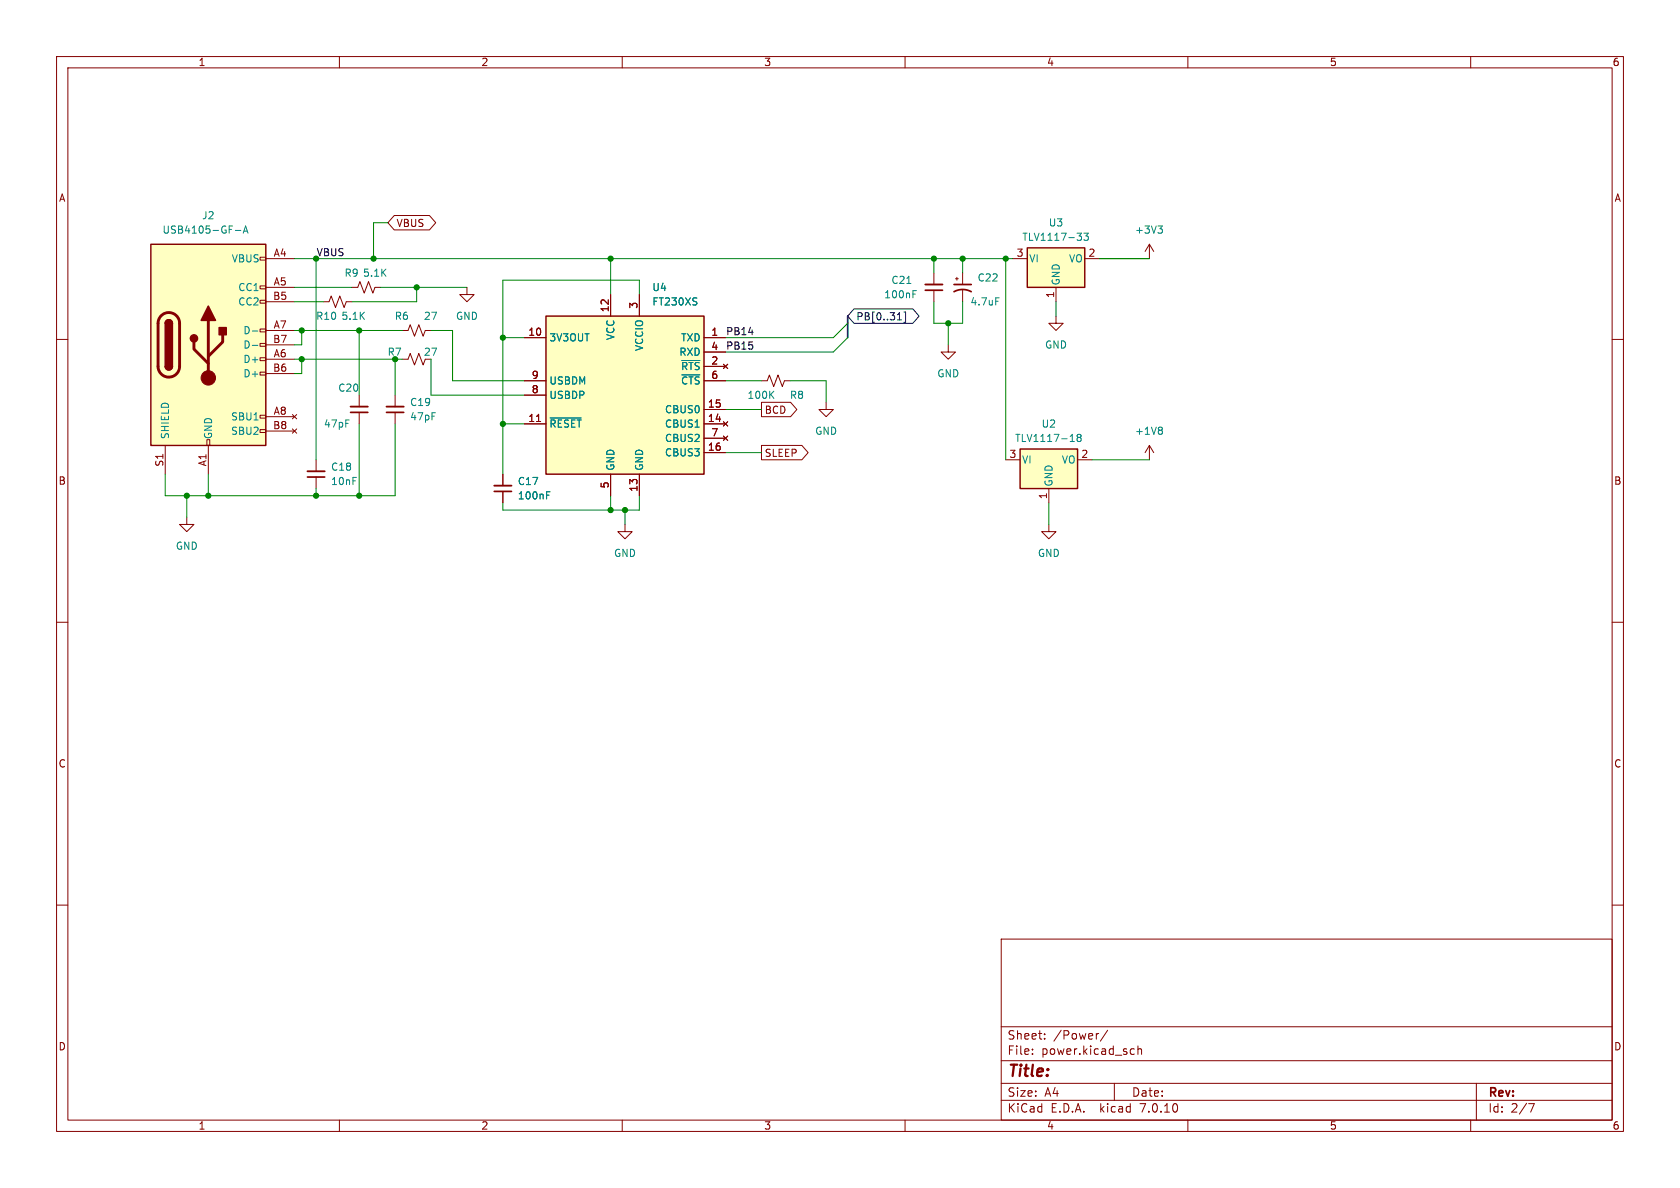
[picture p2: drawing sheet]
<svg xmlns="http://www.w3.org/2000/svg" width="297mm" height="210mm" viewBox="0 0 297 210" stroke-linecap="round" stroke-linejoin="round" font-family="sans-serif">
<g fill="none" stroke="#840000" stroke-width=".18">
<path d="M10 10h277v190h-277zM12 12h273v186h-273zM60 10v2M110 10v2M160 10v2M210 10v2M260 10v2M69.7 38.1h6.2l1.1 1.3-1.1 1.2h-6.2l-1.1-1.2zM10 60h2M46 58.2h1v.5h-1zM46 53.1h1v.5h-1zM46 50.5h1v.6h-1z"/>
<path d="M46 45.5h1v.5h-1zM47 53.3h5.1M47 50.8h5.1M47 45.7h5.1M47 58.4h5.1M57.1 53.3h1.1l.3-1 .8 2.1 .8-2.1 .7 2.1 .4-1.1h1M62.2 50.8h1l.4-1 .8 2 .8-2 .7 2 .4-1h1M71.1 58.4h1l.4-1 .8 2 .7-2 .8 2 .4-1h1M82.5 50.8v1.3h1.3l-1.3 1.2-1.2-1.2h1.2M92.7 59.7h3.8M107.9 52.1v3.8M113 52.1v3.8"/>
<path d="M124.5 59.7h3.8M165.1 48.3v2M165.1 51.3v2M168.9 49.3h.5M169.2 49v.5M170.2 48.3v2M170.2 51.3v2M179.1 45.7h2.5M186.7 55.9v1.3h1.3l-1.3 1.2-1.3-1.2h1.3M186.7 50.8v2.5M191.8 45.7h2.5M203.2 43.2v2.5"/>
<path d="M203.2 43.2l-.8 1.3M203.2 43.2l.8 1.3M285 60h2M29.2 78.7v5.1M36.6 77.7h.5v1h-.5zM36.8 78.7v5.1M46 75.9h1v.6h-1zM46 73.4h1v.5h-1zM46 65.8h1v.5h-1zM46 63.2h1v.6h-1zM46 60.7h1v.5h-1zM47 63.5h5.1"/>
<path d="M47 73.7h5.1M47 66h5.1M47 61h5.1M47 76.2h5.1M51.7 73.3l.8 .7M51.7 75.8l.8 .8M52.5 73.3l-.8 .7M52.5 75.8l-.8 .8M63.5 69.9v2M63.5 72.9v2M69.8 69.9v2M69.8 72.9v2"/>
<path d="M71.1 63.5h1l.4-1 .8 2 .7-2 .8 2 .4-1M92.7 67.3h3.8M92.7 74.9h3.8M92.7 69.9h3.8M94.9 74.5h.7M124.5 67.3h3.8M124.5 74.9h3.8M124.5 72.4h3.8M124.5 64.8h3.8M124.5 62.2h3.8M124.5 77.5h3.8M127.9 74.5l.8 .8"/>
<path d="M127.9 64.4l.8 .8M127.9 77.1l.8 .8M128.7 74.5l-.8 .8M128.7 64.4l-.8 .8M128.7 77.1l-.8 .8M134.6 67.3h1l.4-1 .8 2 .7-2 .8 2 .4-1h1M134.6 78.7h7.2l1.1 1.3-1.1 1.3h-7.2zM134.6 71.1h5.2l1.1 1.3-1.1 1.3h-5.2zM146 71.1v1.3h1.3l-1.3 1.3-1.2-1.3h1.2M167.6 61v1.2h1.3l-1.3 1.3-1.2-1.3h1.2M203.2 78.7l-.8 1.3M203.2 78.7v2.6"/>
<path d="M203.2 78.7l.8 1.3M33 91.4v1.3h1.3l-1.3 1.3-1.3-1.3h1.3M55.9 81.3v2M55.9 84.3v2.1M88.9 83.8v2.1M88.9 86.9v2M107.9 83.8v3.8M110.5 92.7v1.3h1.3l-1.3 1.3-1.3-1.3h1.3M113 83.8v3.8M124.5 80h3.8M177.8 81.3h2.5M185.4 92.7v1.3h1.3l-1.3 1.3-1.3-1.3h1.3"/>
<path d="M185.4 86.4v2.5M190.5 81.3h2.5M10 110h2M285 110h2M10 160h2M285 160h2M177 166h108v32h-108zM60 198v2M110 198v2M160 198v2M177 194.5h108M177 191.5h108"/>
<path d="M177 187.5h108M177 181.5h108M182.5 186.3v.1M182.5 185.5v.1M184.7 183.6v.1M184.7 182.8v.1M194.2 182.7l-.2 .1M195.8 182.1l-1.3 2M197 191.5v3M200.1 185.4l.4 .1M200.5 186.3l-.4 .1M201.2 185.5l.2-.1 .3 .1 .1 .9"/>
<path d="M201.2 184.9v1.5M210 198v2M260 198v2M261 191.5v6.5M270.2 195.1h1l-.6 1.5"/>
</g>
<path d="M163.6 50.3h3M62 71.9h3M68.3 71.9h3.1M54.4 83.3h3M87.4 85.9h3" fill="none" stroke="#840000" stroke-width=".33"/>
<path d="M163.6 51.3h3M168.7 51.6a3.2 3.2 0 0 1 3 0M168.7 50.3h3M62 72.9h3M68.3 72.9h3.1M54.4 84.3h3M87.4 86.9h3" fill="none" stroke="#840000" stroke-width=".3"/>
<g fill="#ffffc2" stroke="#ffffc2" stroke-width=".18">
<path d="M26.7 43.2h20.3v35.5h-20.3z"/>
<path d="M180.3 79.4h10.2v7h-10.2z"/>
<path d="M96.5 55.9h28v27.9h-28z"/>
<path d="M181.6 43.8h10.2v7h-10.2z"/>
</g>
<path d="M26.7 43.2h20.3v35.5h-20.3zM29.2 57.2a.64 .64 0 0 1 .6-.7 .64 .64 0 0 1 .7 .7M96.5 55.9h28v27.9h-28zM181.6 43.8h10.2v7h-10.2zM29.2 64.8a.64 .64 0 0 0 .6 .6 .64 .64 0 0 0 .7-.6M180.3 79.4h10.2v7h-10.2z" fill="none" stroke="#840000" stroke-width=".25"/>
<path d="M28.5 55.8a1.9 1.9 0 0 1 2.1-.4 1.9 1.9 0 0 1 1.1 1.8v7.6a1.91 1.91 0 0 1-1.9 1.9 1.91 1.91 0 0 1-1.9-1.9v-7.8l.2-.7zM36.8 56.6v10.2M39.4 59.2v1.3l-2.6 2.5M34.3 60.5v1.2l2.5 2.6" fill="none" stroke="#840000" stroke-width=".51"/>
<g fill="#840000" stroke="#840000" stroke-width=".25">
<path d="M29.2 64.8h1.3a.64 .64 0 0 1-.7 .6 .64 .64 0 0 1-.6-.6z"/>
<path d="M29.2 57.2h1.3v7.6h-1.3z"/>
<path d="M29.4 56.7a.64 .64 0 0 1 .7-.1 .64 .64 0 0 1 .4 .6h-1.3z"/>
<path d="M36.8 54.1l1.3 2.5h-2.5z"/>
<path d="M38.7 57.9h1.3v1.3h-1.3z"/>
<circle cx="34.3" cy="59.8" r=".63"/>
</g>
<circle cx="36.8" cy="66.8" r="1.27" fill="#840000" stroke="#840000" stroke-width=".18"/>
<g fill="none" stroke="#008484" stroke-width=".18">
<path d="M204.7 39.9h.8l-.4 .5M41.6 40.7h1M43 41.2l.4-1.3 .4 1.3M43.1 40.9h.6M44.6 58.5h1M160.3 50.1h.7M161.4 52h.4M161.4 51.4h.6M176 52.6h.6M190.4 41.2h.8l-.4 .5 .3 .1 .1 .4-.2 .3h-.4M191.6 41.2h.8l-.4 .5 .3 .1v.6l-.1 .1-.6-.1M205.3 40.4l.2 .3v.3l-.2 .2"/>
<path d="M44.6 61.1h1M97.3 73.9h5.4M120.5 63.7h3.2M120.5 66.3h3.2M136.3 69.7l.5 .7M136.8 69.2l-.7 .7M189.2 78h.7M190.7 77.3l-.3 .3 .1 .3 .2 .1h.3l.1-.2v-.2l-.2-.3M190.7 77.3l-.3-.2 .3-.3h.2l.2 .2-.2 .3M190.7 77.3h.2M205.3 75.5l.2 .3-.2 .3 .2 .2v.2l-.2 .3M96.6 87.5h.5"/>
<path d="M96.6 86.9h.6"/>
</g>
<path d="M151 54.6h10.4l1.1 1.3-1.1 1.3h-10.4l-1.1-1.3zM158.6 56.6h.8M159.8 55.2h.3v1.8h-.3" fill="none" stroke="#000084" stroke-width=".18"/>
<path d="M149.9 55.9v3.8" fill="none" stroke="#000084" stroke-width=".3"/>
<g fill="none" stroke="#008400" stroke-width=".18">
<path d="M68.6 39.4h-2.6v6.3M52.1 45.7h127M52.1 58.4h19M52.1 50.8h10.1M52.1 53.3h5M53.3 58.4v2.6h-1.2M55.9 45.7v35.6M63.5 58.4v11.5M67.3 50.8h15.2M73.7 50.8v2.5h-11.5M76.2 58.4h3.8v8.9h12.7M88.9 59.7h3.8"/>
<path d="M107.9 45.7v6.4M113 52.1v-2.6h-24.1v34.3M149.9 57.2l-2.6 2.5h-19M149.9 59.7l-2.6 2.5h-19M165.1 53.3v3.9h5.1v-3.9M165.1 45.7v2.6M167.6 57.2v3.8M170.2 45.7v2.6M177.8 45.7v35.6M186.7 53.3v2.6M52.1 63.5h17.7v6.4M53.3 63.5v2.5h-1.2"/>
<path d="M63.5 74.9v12.7M69.8 74.9v12.7h-40.6v-3.8M76.2 63.5v6.4h16.5M88.9 74.9h3.8M128.3 67.3h6.3M128.3 72.4h6.3M139.7 67.3h6.3v3.8M33 87.6v3.8M36.8 83.8v3.8M55.9 86.4v1.2M107.9 87.6v2.6M110.5 90.2v2.5"/>
<path d="M113 87.6v2.6h-24.1v-1.3M128.3 80h6.3M185.4 88.9v3.8M193 81.3h10.2"/>
</g>
<path d="M194.3 45.7h8.9" fill="none" stroke="#008400" stroke-width=".2"/>
<g fill="#008400" stroke="#008400" stroke-width=".18">
<circle cx="107.9" cy="45.7" r=".46"/>
<circle cx="69.8" cy="63.5" r=".46"/>
<circle cx="63.5" cy="58.4" r=".46"/>
<circle cx="73.7" cy="50.8" r=".46"/>
<circle cx="88.9" cy="74.9" r=".46"/>
<circle cx="88.9" cy="59.7" r=".46"/>
<circle cx="110.5" cy="90.2" r=".46"/>
<circle cx="107.9" cy="90.2" r=".46"/>
<circle cx="167.6" cy="57.2" r=".46"/>
<circle cx="165.1" cy="45.7" r=".46"/>
<circle cx="170.2" cy="45.7" r=".46"/>
<circle cx="177.8" cy="45.7" r=".46"/>
<circle cx="63.5" cy="87.6" r=".46"/>
<circle cx="36.8" cy="87.6" r=".46"/>
<circle cx="55.9" cy="87.6" r=".46"/>
<circle cx="66" cy="45.7" r=".46"/>
<circle cx="55.9" cy="45.7" r=".46"/>
<circle cx="53.3" cy="58.4" r=".46"/>
<circle cx="33" cy="87.6" r=".46"/>
<circle cx="53.3" cy="63.5" r=".46"/>
</g>
<text font-size="2.8" fill="#840000" x="178" y="190.9">Title:</text>
<g font-size="2.1" fill="#840000">
<text x="178" y="184">Sheet:</text>
<text x="186.2" y="184">/Power/</text>
<text x="178" y="186.7">File:</text>
<text x="184.1" y="186.7">power.kicad_sch</text>
<text x="178" y="196.9">KiCad</text>
<text x="178" y="194.1">Size:</text>
<text x="184.7" y="194.1">A4</text>
<text x="185.7" y="196.9">E.D.A.</text>
<text x="194.6" y="196.9">kicad</text>
<text x="200" y="194.1">Date:</text>
<text x="201.8" y="196.9">7.0.10</text>
<text x="263" y="194.3">Rev:</text>
<text x="263" y="196.9">Id:</text>
<text x="267.1" y="196.9">2/7</text>
</g>
<g font-size="1.8" fill="#840000">
<text x="35" y="11.9">1</text>
<text x="85" y="11.9">2</text>
<text x="135" y="11.9">3</text>
<text x="185" y="11.9">4</text>
<text x="235" y="11.9">5</text>
<text x="285" y="11.9">6</text>
<text x="10.3" y="35.9">A</text>
<text x="285.3" y="35.9">A</text>
<text x="70" y="40.3">VBUS</text>
<text x="48.3" y="45.5">A4</text>
<text x="179.6" y="45.5">3</text>
<text x="192.3" y="45.5">2</text>
<text x="48.2" y="53.1">B5</text>
<text x="48.3" y="50.5">A5</text>
<text x="186.4" y="52.8" transform="rotate(-90 186.4 52.8)">1</text>
<text x="48.3" y="58.2">A7</text>
<text x="93.3" y="59.4">10</text>
<text x="107.7" y="55.3" transform="rotate(-90 107.7 55.3)">12</text>
<text x="112.8" y="54.7" transform="rotate(-90 112.8 54.7)">3</text>
<text x="125.7" y="59.4">1</text>
<text x="48.2" y="65.8">B6</text>
<text x="48.2" y="60.7">B7</text>
<text x="48.3" y="63.2">A6</text>
<text x="125.7" y="64.5">2</text>
<text x="125.7" y="62">4</text>
<text x="93.9" y="69.6">8</text>
<text x="93.9" y="67.1">9</text>
<text x="125.7" y="67.1">6</text>
<text x="48.2" y="75.9">B8</text>
<text x="48.3" y="73.4">A8</text>
<text x="93.3" y="74.7">11</text>
<text x="125.1" y="74.7">14</text>
<text x="125.1" y="72.1">15</text>
<text x="125.7" y="77.2">7</text>
<text x="135.1" y="73.3">BCD</text>
<text x="29" y="82.6" transform="rotate(-90 29 82.6)">S1</text>
<text x="36.6" y="82.5" transform="rotate(-90 36.6 82.5)">A1</text>
<text x="125.1" y="79.8">16</text>
<text x="135.1" y="81">SLEEP</text>
<text x="178.4" y="81">3</text>
<text x="191.1" y="81">2</text>
<text x="10.3" y="85.9">B</text>
<text x="107.7" y="86.4" transform="rotate(-90 107.7 86.4)">5</text>
<text x="112.8" y="87" transform="rotate(-90 112.8 87)">13</text>
<text x="185.2" y="88.3" transform="rotate(-90 185.2 88.3)">1</text>
<text x="285.3" y="85.9">B</text>
<text x="10.3" y="135.9">C</text>
<text x="285.3" y="135.9">C</text>
<text x="10.3" y="185.9">D</text>
<text x="285.3" y="185.9">D</text>
<text x="35" y="199.9">1</text>
<text x="85" y="199.9">2</text>
<text x="135" y="199.9">3</text>
<text x="185" y="199.9">4</text>
<text x="235" y="199.9">5</text>
<text x="285" y="199.9">6</text>
</g>
<g font-size="1.8" fill="#008484">
<text x="28.6" y="41.5">USB4105-GF-A</text>
<text x="35.6" y="39">J2</text>
<text x="185.3" y="40.2">U3</text>
<text x="200.6" y="41.5">+3V3</text>
<text x="40.9" y="46.6">VBUS</text>
<text x="180.6" y="42.8">TLV1117-33</text>
<text x="181.9" y="46.6">VI</text>
<text x="188.9" y="46.6">VO</text>
<text x="42" y="51.7">CC1</text>
<text x="60.8" y="49.1">R9</text>
<text x="64.1" y="49.1">5.1K</text>
<text x="115.2" y="51.7">U4</text>
<text x="156.2" y="52.9">100nF</text>
<text x="157.5" y="50.4">C21</text>
<text x="172.7" y="50">C22</text>
<text x="187.6" y="50.5" transform="rotate(-90 187.6 50.5)">GND</text>
<text x="42" y="54.2">CC2</text>
<text x="42.9" y="59.3">D-</text>
<text x="55.8" y="56.7">R10</text>
<text x="60.3" y="56.7">5.1K</text>
<text x="69.7" y="56.7">R6</text>
<text x="74.8" y="56.7">27</text>
<text x="80.5" y="56.7">GND</text>
<text x="115.2" y="54.2">FT230XS</text>
<text x="171.5" y="54.2">4.7uF</text>
<text x="42.9" y="64.4">D+</text>
<text x="42.9" y="61.8">D-</text>
<text x="74.8" y="63.1">27</text>
<text x="97" y="60.6">3V3OUT</text>
<text x="108.8" y="60.2" transform="rotate(-90 108.8 60.2)">VCC</text>
<text x="113.9" y="62.2" transform="rotate(-90 113.9 62.2)">VCCIO</text>
<text x="120" y="63.1">RXD</text>
<text x="120.3" y="60.6">TXD</text>
<text x="120.3" y="65.6">~{RTS}</text>
<text x="184.7" y="61.8">GND</text>
<text x="42.9" y="66.9">D+</text>
<text x="59.7" y="69.4">C20</text>
<text x="72.4" y="72">C19</text>
<text x="97" y="70.7">USBDP</text>
<text x="97" y="68.2">USBDM</text>
<text x="120.3" y="68.2">~{CTS}</text>
<text x="132" y="70.7">100K</text>
<text x="139.5" y="70.7">R8</text>
<text x="165.6" y="66.9">GND</text>
<text x="30.1" y="77.7" transform="rotate(-90 30.1 77.7)">SHIELD</text>
<text x="37.7" y="77.7" transform="rotate(-90 37.7 77.7)">GND</text>
<text x="40.8" y="74.5">SBU1</text>
<text x="40.8" y="77.1">SBU2</text>
<text x="57.2" y="75.8">47pF</text>
<text x="72.4" y="74.5">47pF</text>
<text x="97" y="75.8">~{RESET}</text>
<text x="117.5" y="75.8">CBUS1</text>
<text x="117.5" y="73.3">CBUS0</text>
<text x="144" y="77.1">GND</text>
<text x="184" y="75.8">U2</text>
<text x="200.6" y="77.1">+1V8</text>
<text x="58.4" y="83.4">C18</text>
<text x="108.8" y="83.3" transform="rotate(-90 108.8 83.3)">GND</text>
<text x="113.9" y="83.3" transform="rotate(-90 113.9 83.3)">GND</text>
<text x="117.5" y="80.9">CBUS3</text>
<text x="117.5" y="78.3">CBUS2</text>
<text x="179.4" y="78.3">TLV1117-18</text>
<text x="180.6" y="82.1">VI</text>
<text x="187.6" y="82.1">VO</text>
<text x="58.4" y="85.9">10nF</text>
<text x="91.4" y="88.5">100nF</text>
<text x="91.4" y="85.9">C17</text>
<text x="186.3" y="86.1" transform="rotate(-90 186.3 86.1)">GND</text>
<text x="31" y="97.4">GND</text>
<text x="108.5" y="98.7">GND</text>
<text x="183.4" y="98.7">GND</text>
</g>
<g font-size="1.8">
<text x="55.9" y="45.4">VBUS</text>
<text x="128.3" y="59.3">PB14</text>
<text x="128.3" y="61.9">PB15</text>
</g>
<text font-size="1.8" fill="#000084" x="151.3" y="56.8">PB[0..31]</text>
<text font-size="1.8" fill="#008400" x="68.4" y="63.1">R7</text>
</svg>
